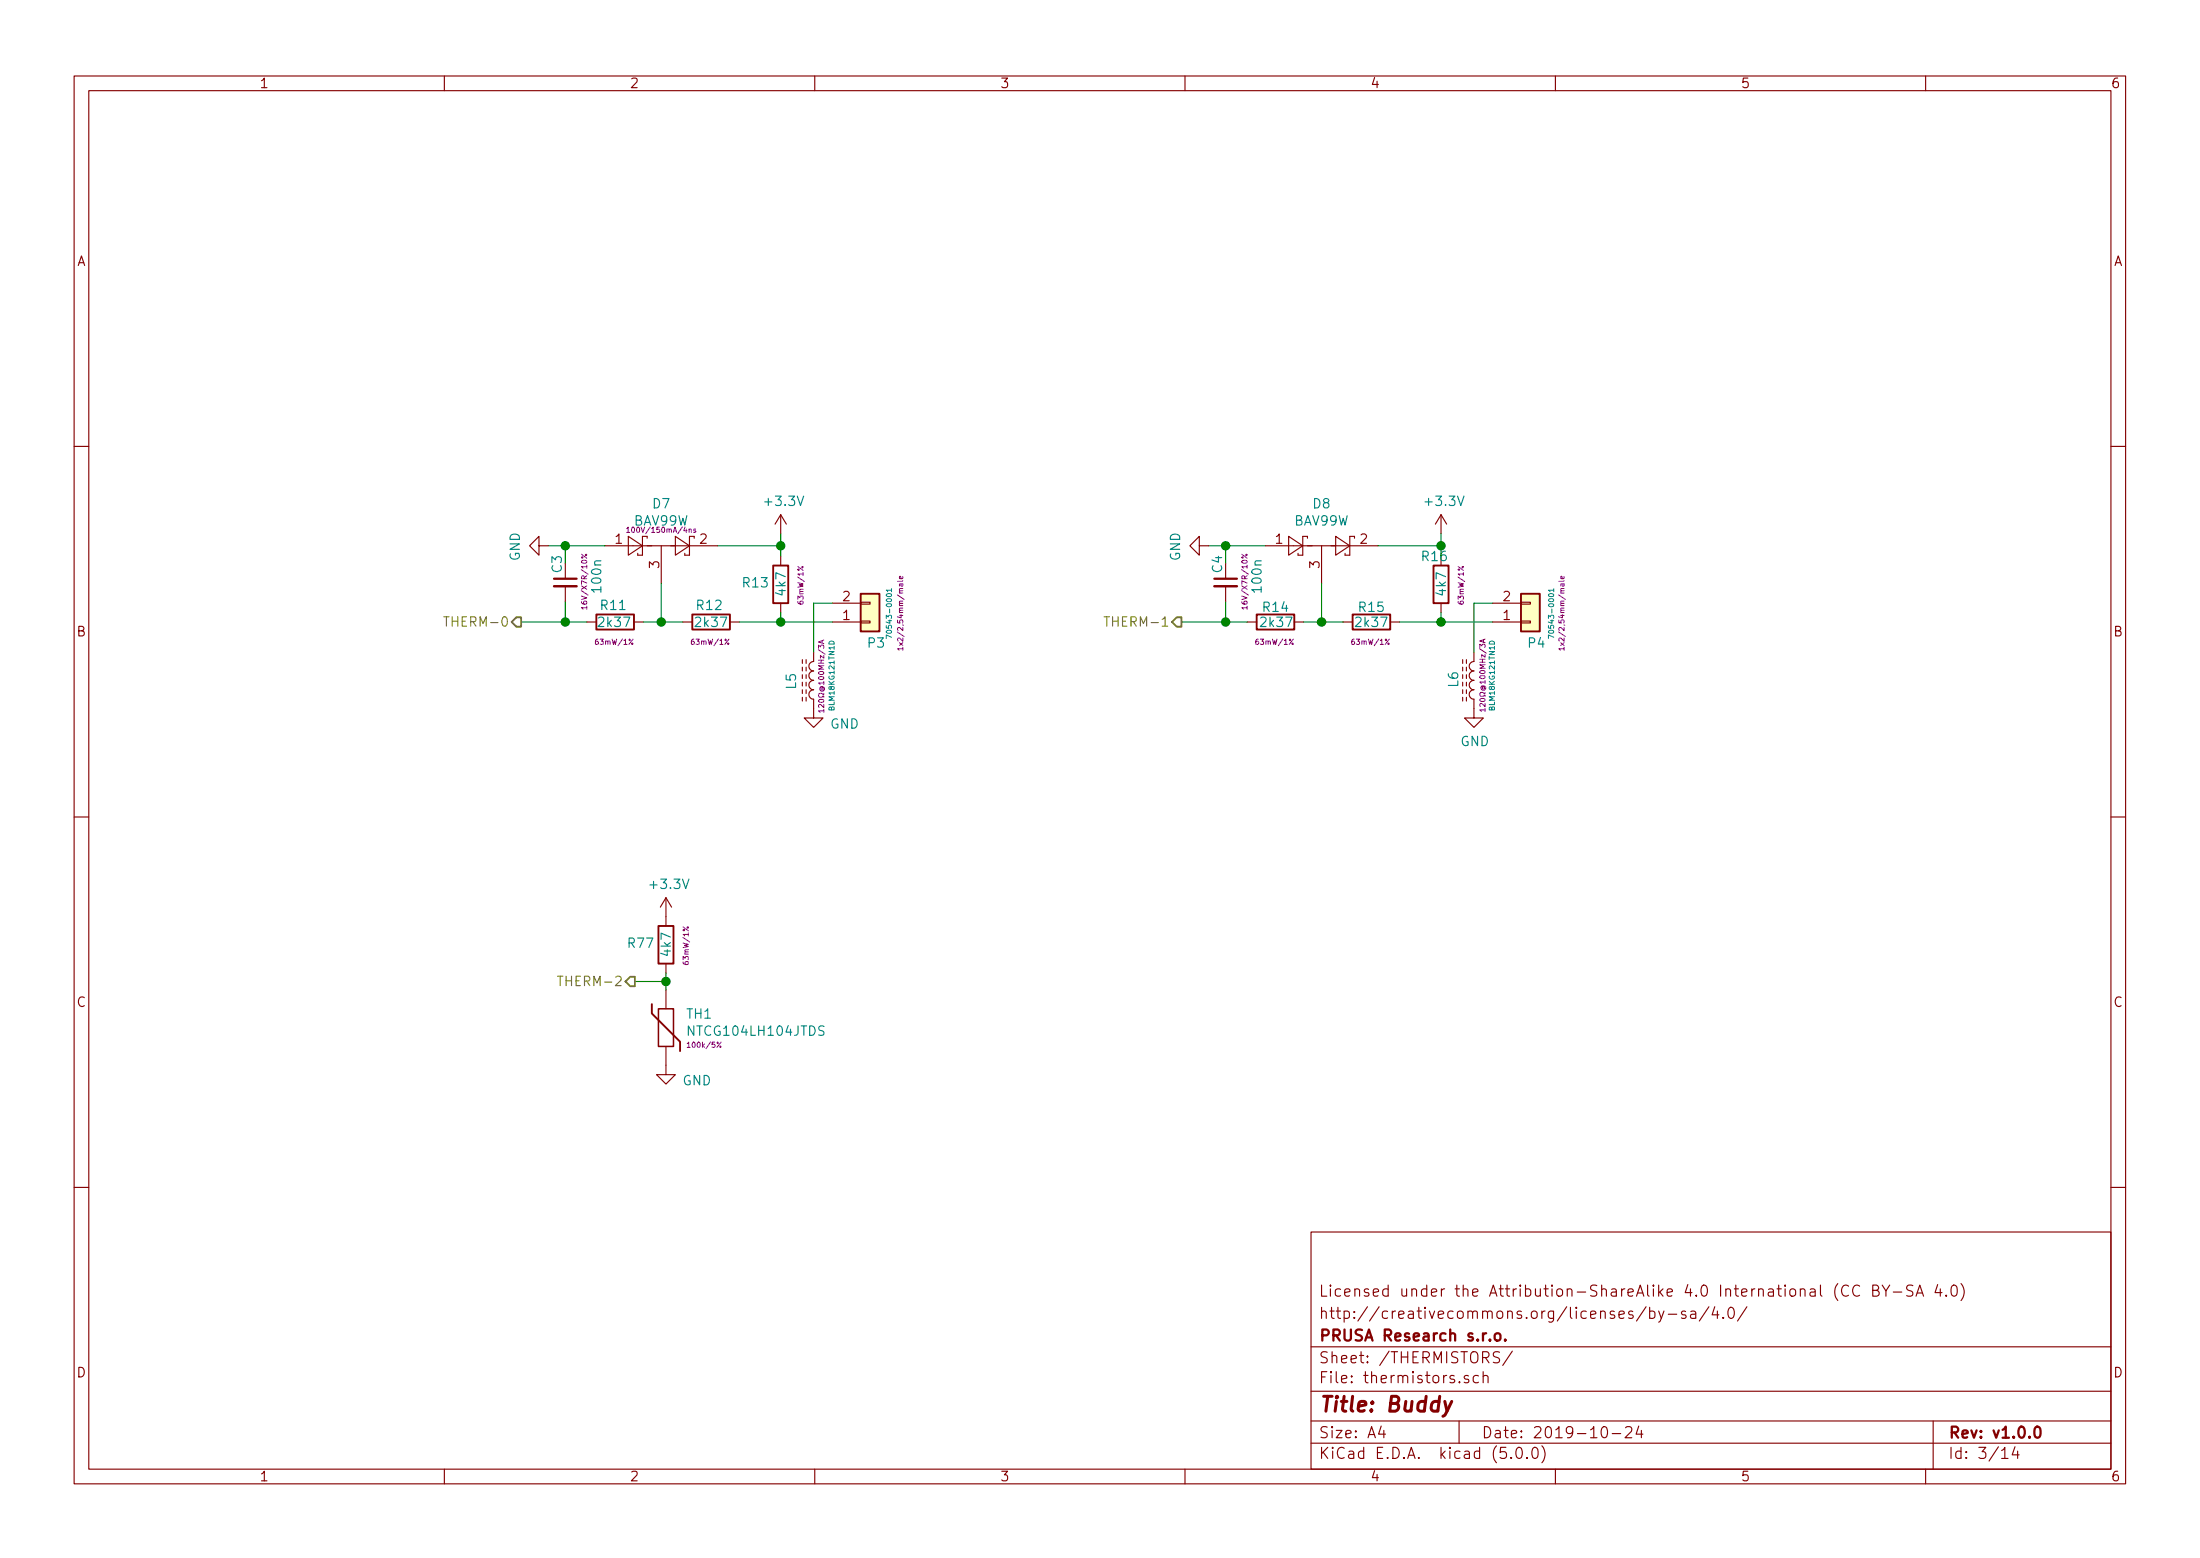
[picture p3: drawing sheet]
<svg xmlns="http://www.w3.org/2000/svg" width="297mm" height="210mm" viewBox="0 0 297 210" stroke-linecap="round" stroke-linejoin="round" font-family="sans-serif">
<g fill="none" stroke="#840000" stroke-width=".15">
<path d="M10 10.3h277v189.9h-277zM12 12.2h273v186.1h-273zM60 10.3v1.9M110 10.3v1.9M160 10.3v1.9M210 10.3v1.9M260 10.3v1.9M10 60.2h2M72.8 73.7v-1.3l-1.3 1.3 1.3 1.2v-1.2h1.2M76.3 76.1v2M76.3 79.1v2M81.7 73.7h15.2"/>
<path d="M84.8 72.4l1.9 1.3-1.9 1.2zM87.4 72.6v-.2h-.7v2.5h-.6v-.2M89.3 73.7v5M91.2 72.4l1.9 1.3-1.9 1.2zM93.7 72.6v-.2h-.6v2.5h-.6v-.2M105.4 69.5v2.5M105.4 75.1v1.2M105.4 69.5l-.8 1.2M105.4 69.5l.8 1.2M161.9 73.7v-1.3l-1.2 1.3 1.2 1.2v-1.2h1.3M165.5 76.1v2M165.5 79.1v2"/>
<path d="M170.8 73.7h15.3M174 72.4l1.9 1.3-1.9 1.2zM176.5 72.6v-.2h-.6v2.5h-.6v-.2M178.4 73.7v5M180.3 72.4l1.9 1.3-1.9 1.2zM182.9 72.6v-.2h-.7v2.5h-.6v-.2M194.6 69.5v2.5M194.6 69.5l-.8 1.2M194.6 69.5l.7 1.2M285 60.2h2M79.2 83.9h1.3M85.6 83.9h1.3"/>
<path d="M92.2 83.9h1.3M98.6 83.9h1.2M105.4 81.4v1.3M108.3 89v.5M108.3 90v.5M108.3 91.1v.5M108.3 92.1v.5M108.3 93.1v.5M108.3 94.1v.5M108.8 89v.5M108.8 90v.5M108.8 91.1v.5"/>
<path d="M108.8 92.1v.5M108.8 93.1v.5M108.8 94.1v.5M109.9 88v1.3a.63 .63 0 0 0-.7 .6 .63 .63 0 0 0 .7 .6 .63 .63 0 0 0-.7 .7 .63 .63 0 0 0 .7 .6 .63 .63 0 0 0-.7 .7 .63 .63 0 0 0 .7 .6 .63 .63 0 0 0-.7 .6 .63 .63 0 0 0 .7 .7v2.5h1.2l-1.2 1.3-1.3-1.3h1.3M112.4 83.9h3.8M112.4 81.4h3.8M116.2 81.3h1.3v.2h-1.3zM116.2 83.8h1.3v.3h-1.3zM168.4 83.9h1.3M174.8 83.9h1.2M181.4 83.9h1.2M187.7 83.9h1.3"/>
<path d="M194.6 81.4v1.3M197.5 89v.5M197.5 90v.5M197.5 93.1v.5M197.5 94.1v.5M198 89v.5M198 90v.5M198 91.1v.5M198 92.1v.5M198 93.1v.5M198 94.1v.5M199 88v1.3a.63 .63 0 0 0-.6 .6 .63 .63 0 0 0 .6 .6 .63 .63 0 0 0-.6 .7 .63 .63 0 0 0 .6 .6 .63 .63 0 0 0-.6 .7 .63 .63 0 0 0 .6 .6 .63 .63 0 0 0-.6 .6 .63 .63 0 0 0 .6 .7v2.5h1.3l-1.3 1.3-1.3-1.3h1.3"/>
<path d="M201.5 83.9h3.9M201.5 81.4h3.9M205.4 81.3h1.2v.2h-1.2zM205.4 83.8h1.2v.3h-1.2zM10 110.3h2M285 110.3h2M89.9 121.2v3.8M89.9 130v1.3M89.9 133.6v2.5M89.9 121.2l-.7 1.2M89.9 121.2l.8 1.2M89.9 141.2v3.8h1.3l-1.3 1.3-1.3-1.3h1.3"/>
<path d="M10 160.2h2M177 166.3h108v32h-108zM222.2 176.3l-1.2 2M222.7 177a.53 .53 0 0 1 .7 .1v.7a.53 .53 0 0 1-.7 0M222.7 176.4v1.5M224 176.9l.3 1M224.7 176.9l-.5 1.4-.2 .1M225.2 177.4h1.2M227.6 177l-.4-.1-.2 .3a.48 .48 0 0 0 .6 .3l.1 .1-.1 .2-.1 .1-.5-.1M228.3 177l.1-.1 .5 .1 .1 .9M229 177.3l-.6 .1a.29 .29 0 0 0-.2 .2 .29 .29 0 0 0 .2 .3l.6-.1M230.7 176.3l-1.3 2"/>
<path d="M231.5 176.3l-.3 1.1h.9M231.9 176.9v1M232.7 177.8v.1l-.1-.1h.1v.1M233.5 176.6a.35 .35 0 0 1 .3-.2 .35 .35 0 0 1 .3 .3 .77 .77 0 0 1-.4 1.2 .9 .9 0 0 1-.2-1.3zM235.9 176.3l-1.3 2M248.1 173.2a1.79 1.79 0 0 0 0 2.3M249.6 173.6a.6 .6 0 0 0-.8 0 .6 .6 0 0 0-.2 .7 .58 .58 0 0 0 .3 .6 .58 .58 0 0 0 .7-.1M251.1 173.6a.6 .6 0 0 0-.8 0 .6 .6 0 0 0-.2 .7 .58 .58 0 0 0 .3 .6 .58 .58 0 0 0 .7-.1M252.9 174.1h.5a.36 .36 0 0 0 .3-.3 .36 .36 0 0 0-.3-.4h-.5v1.5h.5a.4 .4 0 0 0 .3-.4 .4 .4 0 0 0-.3-.4M254.1 173.4l.5 .8 .5-.8M254.6 174.2v.7M255.6 174.4h1.2"/>
<path d="M258.3 173.5l-.2-.1-.5 .1a.36 .36 0 0 0-.2 .4 .36 .36 0 0 0 .3 .2 .53 .53 0 0 1 .6 .4 .33 .33 0 0 1-.3 .4l-.6-.1M258.7 174.9l.5-1.5 .5 1.5M258.9 174.5h.7M261.6 173.3l-.3 1.1h.9M262 173.9v1M262.8 174.8v.1l-.1-.1h.1v.1M263.6 173.6a.37 .37 0 0 1 .3-.2 .37 .37 0 0 1 .3 .3l.1 .3a.72 .72 0 0 1-.4 .9l-.3-.1a1.2 1.2 0 0 1 0-1.2zM264.8 173.2a1.71 1.71 0 0 1 0 2.3M285 160.2h2M60 198.3v1.9M110 198.3v1.9M160 198.3v1.9"/>
<path d="M177 194.8h108M177 191.8h108M177 187.8h108M177 181.8h108M186.5 192.5l-.4 1h1M186.8 193v1M197 191.8v3M198.3 185.7a.37 .37 0 0 0-.6 .1v.1a.54 .54 0 0 0 .6 .3v.3l-.2 .1-.4-.1M199.6 185.7a.48 .48 0 0 0-.6 0l-.1 .2 .1 .6a.48 .48 0 0 0 .6 0M200.3 185.7a.41 .41 0 0 1 .6 .1v.8M200.3 185.1v1.5M202.5 182.5l-.6-.1a.36 .36 0 0 0-.3 .4 .36 .36 0 0 0 .3 .3 .53 .53 0 0 1 .6 .4 .33 .33 0 0 1-.3 .4l-.6-.1"/>
<path d="M204 196.7h.1l-.1 .1v-.1v.1M204.2 182.3l-1.3 2M204.8 195.5a.35 .35 0 0 1 .4-.2 .35 .35 0 0 1 .3 .3 .78 .78 0 0 1-.4 1.2 .87 .87 0 0 1-.3-1.3zM206.2 196.7v.1l-.1-.1h.1v.1M207 195.4a.37 .37 0 0 1 .6 .2l.1 .3a.72 .72 0 0 1-.4 .9l-.3-.1a1.26 1.26 0 0 1 0-1.3zM208.2 195.1a1.71 1.71 0 0 1 0 2.3M210 198.3v1.9M216.3 192.7a.35 .35 0 0 1 .4-.2 .35 .35 0 0 1 .3 .3 .78 .78 0 0 1-.4 1.2 .87 .87 0 0 1-.3-1.3zM217.7 193.5h1.1M219.5 192.7l.2-.2h.3a.41 .41 0 0 1 .3 .7l-.9 .8h.9M221.3 192.5l-.4 1h.9M221.6 193v1"/>
<path d="M260 198.3v1.9M261 191.8v6.5M270.3 195.8l.3-.3 .1-.2v1.5M270.3 196.8h.8M272.1 195.2l-.4 1.1h.9M272.4 195.8v1"/>
</g>
<path d="M74.8 78.1h3.1M164 78.1h3M201.9 180.1a.41 .41 0 0 1 .7 .1v.4a.41 .41 0 0 1-.4 .3 .41 .41 0 0 1-.4-.3zM203.2 180.8h.1l-.1 .1v-.1v.1M274.9 192.6a.37 .37 0 0 1 .6 .2v.3a.72 .72 0 0 1-.3 .9l-.3-.1a1.14 1.14 0 0 1 0-1.3z" fill="none" stroke="#840000" stroke-width=".3"/>
<path d="M196 189.1l-.9 1.8-.3 .2" fill="none" stroke="#840000" stroke-width=".41"/>
<g fill="none" stroke="#840084" stroke-width=".14">
<path d="M78.5 74.8l.7 .5M79.1 74.8l.1 .1-.1 .1-.1-.1zM84.6 71.3l.2-.2v.8M84.6 71.9h.4M93 71.4h.3v.5M93.9 71.4h-.2l-.1 .1 .4 .2-.1 .2-.3-.1M121.9 77.8v.2l-.1 .1h-.3v-.3h.1l.1 .3M121.9 78.4l-.1 .1h-.6M167.7 74.8l.7 .5M168.2 74.8l.2 .1-.1 .1-.1-.1zM211.2 77.8v.2l-.1 .1h-.4v-.3h.2v.3M211.2 78.4l-.1 .1h-.6"/>
<path d="M79.2 82h-.7l.2 .2M79.2 81.8v.4M111 86.5v.3M111.2 95.9h-.7l.2 .2M111.2 95.1v.4l-.5-.4-.2 .1 .1 .3M111.2 86.4l-.7 .2 .7 .3M111.2 95.7v.4M121.4 86.7l.5 .4M121.9 87.5h-.7l.2 .3M121.9 87.3v.5M121.9 86.7l-.5 .4M168.4 82h-.7l.2 .2"/>
<path d="M168.4 81.8v.4M200.3 86.3v.4M200.5 95.8h-.7l.2 .2M200.5 94.9v.5l-.5-.5-.2 .2 .1 .2M200.5 86.3l-.7 .2 .7 .2M200.5 95.6v.4M210.7 86.7l.5 .4M211.2 87.5h-.7l.2 .3M211.2 87.3v.5M211.2 86.7l-.5 .4M92.8 140.8l.2-.2v.7M92.8 141.3h.4"/>
<path d="M97.2 141.2l.1-.1 .1 .1-.1 .1zM97.4 140.6l-.6 .7"/>
</g>
<g fill="#ffffc2" stroke="#ffffc2" stroke-width=".14">
<path d="M116.2 80.1h2.5v5.1h-2.5z"/>
<path d="M205.4 80.1h2.5v5.1h-2.5z"/>
</g>
<path d="M104.4 76.3h2v5.1h-2zM193.5 76.3h2.1v5.1h-2.1zM80.5 82.9h5.1v2.1h-5.1zM93.5 82.9h5.1v2.1h-5.1zM116.2 80.1h2.5v5.1h-2.5zM169.7 82.9h5.1v2.1h-5.1zM182.6 82.9h5.1v2.1h-5.1zM205.4 80.1h2.5v5.1h-2.5zM88 135.5v1.3l3.8 3.8v1.3M88.9 125h2v5h-2z" fill="none" stroke="#840000" stroke-width=".25"/>
<path d="M120.4 79.6h-.7l.2 .3M120.4 79.4v.5M209.8 79.6h-.7l.2 .3M209.8 79.4v.5M112 86.6a.37 .37 0 0 1 .4-.1 .37 .37 0 0 1 .2 .4h-.7zM120.4 86l-.7-.3v.5M201.2 86.6a.37 .37 0 0 1 .4-.1 .37 .37 0 0 1 .2 .4h-.7zM209.8 86l-.7-.3v.5" fill="none" stroke="#008484" stroke-width=".14"/>
<g fill="none" stroke="#008400" stroke-width=".15">
<path d="M74 73.7h7.7M76.3 73.7v2.4M89.3 78.7v5.2M96.9 73.7h8.5M105.4 72v3.1M163.2 73.7h7.6M165.5 73.7v2.4M178.4 78.7v5.2M186.1 73.7h8.5M194.6 72v3.1M70.4 83.9h8.8M76.3 81.1v2.8"/>
<path d="M86.9 83.9h5.3M99.8 83.9h12.6M105.4 82.7v1.2M112.4 81.4h-2.5v6.6M159.5 83.9h8.9M165.5 81.1v2.8M176 83.9h5.4M189 83.9h12.5M194.6 82.7v1.2M201.5 81.4h-2.5v6.6M85.7 132.5h4.2M89.9 131.3v2.3"/>
</g>
<g fill="#008400" stroke="#008400" stroke-width=".25">
<circle cx="89.3" cy="83.9" r=".51"/>
<circle cx="76.3" cy="73.7" r=".51"/>
<circle cx="105.4" cy="83.9" r=".51"/>
<circle cx="76.3" cy="83.9" r=".51"/>
<circle cx="105.4" cy="73.7" r=".51"/>
<circle cx="178.4" cy="83.9" r=".51"/>
<circle cx="165.5" cy="73.7" r=".51"/>
<circle cx="194.6" cy="83.9" r=".51"/>
<circle cx="165.5" cy="83.9" r=".51"/>
<circle cx="194.6" cy="73.7" r=".51"/>
<circle cx="89.9" cy="132.5" r=".51"/>
</g>
<path d="M59.9 83.2h.7M60.3 83.2v1.3M149.1 83.2h.7M149.4 83.2v1.3M75.3 131.7h.7M75.6 131.7v1.3" fill="none" stroke="#848400" stroke-width=".15"/>
<path d="M69.7 83.3h.7v1.3h-.7l-.6-.7zM158.9 83.3h.6v1.3h-.6l-.7-.7zM84.5 132.5l.6-.7h.6v1.3h-.6z" fill="none" stroke="#848400" stroke-width=".25"/>
<path d="M74.8 79.1h3.1M164 79.1h3" fill="none" stroke="#840000" stroke-width=".33"/>
<path d="M88.9 136.1h2v5.1h-2z" fill="none" stroke="#840000" stroke-width=".2"/>
<text font-size="2.8" fill="#840000" x="178" y="190.5">Title: Buddy</text>
<g font-size="2.1" fill="#840000">
<text x="178" y="178">http://creativecommons.org/licenses/by-sa/4.0/</text>
<text x="178" y="175">Licensed under the Attribution-ShareAlike 4.0 International (CC BY-SA 4.0)</text>
<text x="178" y="184">Sheet: /THERMISTORS/</text>
<text x="178" y="181">PRUSA Research s.r.o.</text>
<text x="178" y="186.7">File: thermistors.sch</text>
<text x="178" y="196.9">KiCad E.D.A. kicad (5.0.0)</text>
<text x="178" y="194.1">Size: A4</text>
<text x="200" y="194.1">Date: 2019-10-24</text>
<text x="263" y="194.1">Rev: v1.0.0</text>
<text x="263" y="196.9">Id: 3/14</text>
</g>
<g font-size="1.8" fill="#840000">
<text x="35" y="11.9">1</text>
<text x="85" y="11.9">2</text>
<text x="135" y="11.9">3</text>
<text x="185" y="11.9">4</text>
<text x="235" y="11.9">5</text>
<text x="285" y="11.9">6</text>
<text x="10.4" y="35.9">A</text>
<text x="285.4" y="35.9">A</text>
<text x="83.1" y="73.4">1</text>
<text x="89" y="76.7" transform="rotate(-90 89 76.7)">3</text>
<text x="94.5" y="73.4">2</text>
<text x="172.2" y="73.4">1</text>
<text x="178.2" y="76.7" transform="rotate(-90 178.2 76.7)">3</text>
<text x="183.7" y="73.4">2</text>
<text x="113.8" y="83.7">1</text>
<text x="113.8" y="81.1">2</text>
<text x="203" y="83.7">1</text>
<text x="203" y="81.1">2</text>
<text x="10.4" y="85.9">B</text>
<text x="285.4" y="85.9">B</text>
<text x="10.4" y="135.9">C</text>
<text x="285.4" y="135.9">C</text>
<text x="10.4" y="185.9">D</text>
<text x="285.4" y="185.9">D</text>
<text x="35" y="199.9">1</text>
<text x="85" y="199.9">2</text>
<text x="135" y="199.9">3</text>
<text x="185" y="199.9">4</text>
<text x="235" y="199.9">5</text>
<text x="285" y="199.9">6</text>
</g>
<g font-size="1.8" fill="#008484">
<text x="85.6" y="70.9">BAV99W</text>
<text x="88.2" y="68.6">D7</text>
<text x="103.5" y="68.3">+3.3V</text>
<text x="174.8" y="70.9">BAV99W</text>
<text x="177.3" y="68.6">D8</text>
<text x="192.6" y="68.3">+3.3V</text>
<text x="70.2" y="75.7" transform="rotate(-90 70.2 75.7)">GND</text>
<text x="75.9" y="77.3" transform="rotate(-90 75.9 77.3)">C3</text>
<text x="159.4" y="75.7" transform="rotate(-90 159.4 75.7)">GND</text>
<text x="165" y="77.3" transform="rotate(-90 165 77.3)">C4</text>
<text x="192" y="75.7">R16</text>
<text x="81.2" y="82.3">R11</text>
<text x="81.2" y="79.8" transform="rotate(-90 81.2 79.8)">100n</text>
<text x="94.1" y="82.3">R12</text>
<text x="100.4" y="79.3">R13</text>
<text x="106.1" y="80.3" transform="rotate(-90 106.1 80.3)">4k7</text>
<text x="170.4" y="79.8" transform="rotate(-90 170.4 79.8)">100n</text>
<text x="170.6" y="82.6">R14</text>
<text x="183.5" y="82.6">R15</text>
<text x="195.2" y="80.3" transform="rotate(-90 195.2 80.3)">4k7</text>
<text x="80.9" y="84.6">2k37</text>
<text x="94" y="84.6">2k37</text>
<text x="117.2" y="87.4">P3</text>
<text x="170.4" y="84.6">2k37</text>
<text x="183.2" y="84.6">2k37</text>
<text x="206.4" y="87.4">P4</text>
<text x="107.5" y="93" transform="rotate(-90 107.5 93)">L5</text>
<text x="196.9" y="92.7" transform="rotate(-90 196.9 92.7)">L6</text>
<text x="112.1" y="98.3">GND</text>
<text x="197.2" y="100.7">GND</text>
<text x="88" y="120">+3.3V</text>
<text x="84.9" y="127.9">R77</text>
<text x="90.6" y="129" transform="rotate(-90 90.6 129)">4k7</text>
<text x="92.7" y="137.5">TH1</text>
<text x="93.2" y="139.8">NTCG104LH104JTDS</text>
<text x="92.2" y="146.5">GND</text>
</g>
<g font-size="1.8" fill="#848400">
<text x="61" y="84.6">THERM-0</text>
<text x="150.1" y="84.6">THERM-1</text>
<text x="76.4" y="133.1">THERM-2</text>
</g>
<g font-size="1" fill="#840084">
<text x="85.4" y="71.9">100V/150mA/4ns</text>
<text x="79.3" y="81.6" transform="rotate(-90 79.3 81.6)">16V/X7R/10%</text>
<text x="108.5" y="81.3" transform="rotate(-90 108.5 81.3)">63mW/1%</text>
<text x="168.4" y="81.6" transform="rotate(-90 168.4 81.6)">16V/X7R/10%</text>
<text x="197.6" y="81.3" transform="rotate(-90 197.6 81.3)">63mW/1%</text>
<text x="80.6" y="87">63mW/1%</text>
<text x="93.6" y="87">63mW/1%</text>
<text x="121.9" y="86.8" transform="rotate(-90 121.9 86.8)">1x2/2,54mm/male</text>
<text x="169.8" y="87">63mW/1%</text>
<text x="182.7" y="87">63mW/1%</text>
<text x="211.2" y="86.8" transform="rotate(-90 211.2 86.8)">1x2/2,54mm/male</text>
<text x="111.3" y="95.2" transform="rotate(-90 111.3 95.2)">120@100MHz/3A</text>
<text x="200.6" y="95.1" transform="rotate(-90 200.6 95.1)">120@100MHz/3A</text>
<text x="93" y="129.9" transform="rotate(-90 93 129.9)">63mW/1%</text>
<text x="93.1" y="141.4">100k/5%</text>
</g>
<g font-size="1" fill="#008484">
<text x="120.4" y="85.4" transform="rotate(-90 120.4 85.4)">70543-0001</text>
<text x="209.8" y="85.4" transform="rotate(-90 209.8 85.4)">70543-0001</text>
<text x="112.7" y="95.7" transform="rotate(-90 112.7 95.7)">BLM18KG121TN1D</text>
<text x="201.8" y="95.7" transform="rotate(-90 201.8 95.7)">BLM18KG121TN1D</text>
</g>
</svg>
